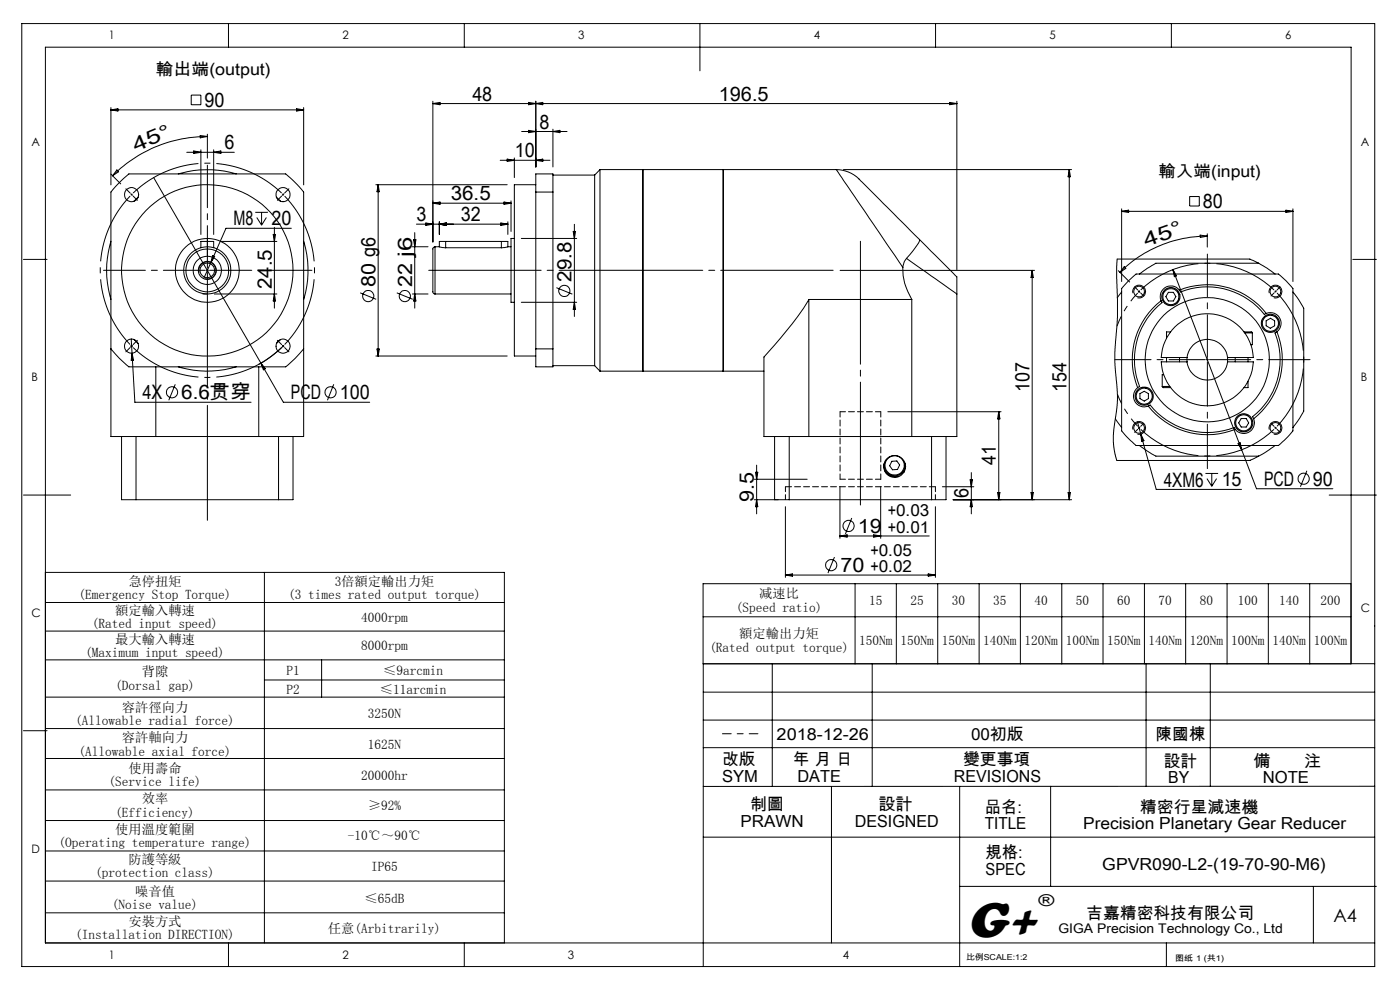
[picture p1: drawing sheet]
<svg xmlns="http://www.w3.org/2000/svg" width="297mm" height="210mm" viewBox="0 0 297 210" stroke-linecap="round" stroke-linejoin="round" font-family="sans-serif">
<g fill="none" stroke="#000" stroke-width=".21">
<path d="M4.6 5h287v200h-287zM48.5 5v5M98.5 5v5M148.5 5v10M198.5 5v5M248.5 5v5M23.5 36.9l2.1 2.1M23.5 22.8v16.4M23.5 23.3h40.9M23.5 23.3l1.5-.2v.5zM24.8 36l.4 .4-1.3 .9zM32.6 37.7l22.8 39.3"/>
<path d="M37.8 36.9a21.9 21.9 0 0 1 12.3 0M39.6 32.3h10.1M40.6 20.2h2v2h-2zM41.1 32l1.5 .3-1.5 .3zM42.5 28.7l1.5 .3-1.5 .2zM42.6 31.8v17.9M44 29a28.4 28.4 0 0 0-20.1 8.3M44 28.5v5M45.3 31.8v17.9M45.3 32.3l1.5-.3v.6zM62.9 23.1l1.5 .2-1.5 .3zM64.4 22.8v16.4"/>
<path d="M79.7 39.2h27.9M80.2 39.2v36.3M80.2 39.2l.3 1.5h-.5zM91.8 21.5v29.8M91.8 22h111.2M91.8 22l1.5-.3v.5zM106.1 34h10.6M107.6 33.8l1.5 .2-1.5 .2zM109.1 33.5v4.2M110.7 27.9h9.6M112.1 21.7l1.6 .3-1.6 .2zM112.1 27.6l1.6 .3-1.6 .2z"/>
<path d="M113.7 39.2h-4.6v36.3h4.6M113.7 21.5v13.9M113.7 34l1.4-.2v.4zM113.7 22l1.4-.3v.5zM117.3 37.1h8.9M117.3 27.4v8M117.3 27.9l1.5-.3v.5zM126.2 37.1v40.5M127.3 36v42.7M127.3 36h50.1l14.1 20.7M127.3 36l-1.1 1.1M136.4 36v42.7"/>
<path d="M153.4 36v42.7zM177.4 36a8.3 8.3 0 0 1 6.1 3.3l11.6 11.5M178.9 36h48.4M201.5 21.7l1.5 .3-1.5 .2zM203 21.5v35.7M226.8 36v70M226.8 36l.3 1.5h-.5zM5 55h5M23.5 51.2a21.2 21.2 0 0 0 0 12.3M29.3 41.8l-.9 .9M42.2 57.8a1.81 1.81 0 0 1 1.7-2.2 1.81 1.81 0 0 1 1.9 2 1.81 1.81 0 0 1-2.3 1.5M42.6 52.6v-1.4h2.7v1.4"/>
<path d="M44.7 55.7l-1.4 3.3M45.1 54.2l.4 .2-.8 1.3zM46.8 51.2h11.9M54.2 45h2.6M54.5 46.1l1 1.7M55.5 45v2.8M56.5 46.1l-1 1.7M58 49.7h.5l-.3 1.5zM58.2 48.2v17.2M58.6 41.8l.9 .9M61.8 48.4h-13.9l-3.2 7.3M64.4 51.2a21 21 0 0 1 0 12.3"/>
<path d="M87.5 52.3h3.3M87.7 50.9h.5l-.2 1.4zM88 49.3v16.1M88.3 47.5h19.4M90.3 47.3l1.5 .2-1.5 .3zM91.8 43.1l1.5-.2v.4zM91.8 43.1h16.6M92.3 52.3l-.5 .4v4.1a22.7 22.7 0 0 0 .2 5.4l.3 .2M92.3 52.3v10.1M92.3 52.3h.9M93.2 52.3l1.3 .3M93.2 47.1v2.6"/>
<path d="M93.2 47.5l1.5-.2v.5zM94.5 51.2h-1.3v1.1M94.5 51.2h11.9M94.5 52.6h11.9M94.5 51.2v1.4M106.3 47.3l1.4 .2-1.4 .3zM106.4 51.2h1.3v1.1M106.4 51.2v1.4M106.9 42.9l1.5 .2-1.5 .2zM107.7 52.3l-1.3 .3M107.7 52.3h.7M107.7 47.1v2.6"/>
<path d="M108.4 42.6v6.5M109.1 50.6h-.7v13.5h.7M110.6 50.6h11.7M113.7 40.7v-3.8h3.6v3.8M113.7 40.7v33.3M113.7 40.7h3.6M117.3 40.7v33.3M121.6 49.1h.5l-.3 1.5zM121.8 47.6v19.5M178.2 57.4h41.3M191.5 56.7a12 12 0 0 0 1.9 6.8M192.3 54.8l-.5 .7-.3 1.2"/>
<path d="M192.3 54.8l10.7 7.6M195.1 50.8a1.29 1.29 0 0 1-.5 1.2l-2.3 2.8M195.1 50.8l7.2 7.2a1.83 1.83 0 0 1 .7 2.1v2.3M219 57.4v48.6M219 57.4l.2 1.5h-.5zM237.2 57.4l2.4 2.4M237.9 44.3v15.4M237.9 44.8h36.4M237.9 44.8l1.5-.2v.5zM238.5 56.5l.3 .4-1.2 .9zM239.4 59.6l1.6-1.5h30.2l1.6 1.5 1.5 1.6v30.2l-1.8 2-1.3 1.1h-30.2l-2-1.9-1.1-1.2v-30.2zM248.8 57.2l14.6 38.2"/>
<path d="M248.8 57.2l.8 1.3-.5 .2zM252.4 41.7h2v2h-2zM254.6 49.9l1.5 .2-1.5 .3zM256.1 50.1a26.3 26.3 0 0 0-18.5 7.7M256.1 49.6v2.8M267 55.8l3.5 2.3M267 55.8h-21.8l-3.5 2.3M267 55.8l-1.9-.8h-28.1l-.1 4.2 .2 8.2-.6 6.5v3.1l.5 5.4 .1 2.6-.9 7.2 .1 2.8 .6 2.7h28.2l1.9-.9M272.8 44.6l1.5 .2-1.5 .3zM274.3 44.3v15.4M287 55h5M23.5 74l1.8 2 2 1.8h33.3l2-1.8 1.8-2"/>
<path d="M27.7 73.3l.2 .1M27.8 71.9l.8 13.4h24.7M27.9 73.4l.2 .2M27.9 73.4l-.2 .2M28 74.9l.3 1.5h-.5zM28.1 73.3l-.2 .1M28.4 72l.9 .9M33.1 77.8v14.8M37.8 77.8a21.1 21.1 0 0 0 12.3 0M43 62.4h1M45.5 62.4h13.2M54.9 77.8v14.8"/>
<path d="M55.4 77l4.7 8.3h18.3M55.4 77l.9 1.2-.4 .2zM58.2 62.4l.3 1.4h-.5zM59.5 72l-.9 .9M60.2 73.3a23.3 23.3 0 0 1-5.3 4M76.4 62.1l3.4 1.4M79.7 75.5h27.9M80 74h.5l-.3 1.5zM84.2 62.1l3.4 1.4M87.5 62.4h3.3M88 62.4l.2 1.4h-.5zM92.3 62.4h16.1"/>
<path d="M110.6 64.1h11.7M113.7 74v3.8h3.6v-3.8M113.7 74h3.6M117.3 77.6h8.9M118 61l3.4 1.4M121.8 64.1l.3 1.5h-.5zM126.2 77.6l1.1 1.1M127.3 78.7h34.8M171.6 63.5a86.2 86.2 0 0 1-9.5 12.2v16.9h2.2M171.6 63.5h21.8M171.6 63.5v29.1M193.4 63.5v29.1"/>
<path d="M203 62.4v30.2h-2.3M237.9 61.9l-.9 1.2M240.3 62.2a1.36 1.36 0 0 1 1.3-1.7 1.36 1.36 0 0 1 1.4 1.5 1.36 1.36 0 0 1-1.7 1.2M241.5 61.7l.2 .1M241.7 61.8l-.2 .2M241.7 61.8l.1 .2M241.8 61.7l-.1 .1M246.3 63.8a15.9 15.9 0 0 0-5 18.4M246.3 63.8l.2 .4a15.6 15.6 0 0 0-4.8 17.8l-.4 .2M246.9 79.5h-.3v2.5M247.5 75.8v1M247.9 62h1l.5 .9-.5 .9h-1l-.6-.9z"/>
<path d="M248.3 70.4h-.8v1.3M250.2 61.6a2.26 2.26 0 0 0-3-.7 2.26 2.26 0 0 0-.9 2.9M250.2 61.6a16 16 0 0 1 18.4 4.9M250.2 61.6l.2 .3a15.8 15.8 0 0 1 17.9 4.8l.3-.2M250.2 75.8v1M251.8 76.8a4.3 4.3 0 0 0 4.3 3.8 4.3 4.3 0 0 0 4.3-3.8M251.8 76.8h-5.5a9.8 9.8 0 0 0 9.8 9.3 9.8 9.8 0 0 0 9.8-9.3h-5.5M251.8 75.8h-5.5a9.8 9.8 0 0 1 9.8-9.3 9.8 9.8 0 0 1 9.8 9.3h-5.5M251.8 75.8a4.3 4.3 0 0 1 4.3-3.8 4.3 4.3 0 0 1 4.3 3.8M251.8 75.8v1M260.4 75.8v1M262 75.8v1"/>
<path d="M263.9 70.4h1.6l.2 .2M264.1 70.6h1.6M264.8 75.8v1M265.7 70.6v2.5h-.3M268.6 68l.9-.5 .9 .5v1.1l-.9 .5-.9-.5zM268.6 66.5a2.26 2.26 0 0 1 2.9 .9 2.26 2.26 0 0 1-.6 3M269.3 62.2a1.36 1.36 0 0 1 1.2-1.7 1.36 1.36 0 0 1 1.4 1.5 1.36 1.36 0 0 1-1.7 1.2M270.9 70.4a16 16 0 0 1-4.9 18.4M270.9 70.4l-.4 .2a15.8 15.8 0 0 1-4.8 17.9l.3 .3M274.3 61.9l1.2 1.7 1.1 1.8v21.8l-.8 1.4-1.5 2.1M25.8 92.6h-2.3v-51.9l1.4-1.5 2.4-2.3h33.3l2.5 2.3 1.3 1.5v51.9h-2.2M25.8 92.6v13.4h3.1"/>
<path d="M25.8 92.6h3.1M28.9 92.6h4.2M28.9 92.6v13.4M33.1 92.6h21.8M37.2 81.5l-1.4 3.4M54.9 92.6h4.2M59.1 92.6h3.1M59.1 92.6v13.4M62.2 92.6v13.4h-3.1M70.8 81.5l-1.3 3.4M160.5 98.7v10.3M164.3 92.6h3.1"/>
<path d="M164.3 92.6v13.4h3.1M167.4 92.6h4.2M167.4 92.6v13.4M171.6 92.6h21.8M187.5 98.4a2.28 2.28 0 0 0 2.3 2.6 2.28 2.28 0 0 0 2.3-2.6M187.7 99.8a2.74 2.74 0 0 0 2.9 1.3M188.3 87.3h24.1M189.2 97.9l1.1-.1 .6 .8-.5 1-1.1 .1-.6-.9zM191.8 99.9v.3M193.4 92.6h4.2M197.6 92.6h3.1M197.6 92.6v13.4"/>
<path d="M200.7 92.6v13.4h-3.1M211.9 87.3v18.7M211.9 87.3l.2 1.6h-.5zM236.6 88.8l1.3 1.9M240.3 91.1a1.36 1.36 0 0 1 1.3-1.7 1.36 1.36 0 0 1 1.4 1.5 1.36 1.36 0 0 1-1.7 1.2M241.3 89.5l.7 2.6M241.3 82.2a2.28 2.28 0 0 0-.5 3 2.28 2.28 0 0 0 2.8 .9M241.7 94.5l3.5 2.3h21.8M241.8 83.5l.9-.5 .9 .5v1.1l-.9 .5-.9-.5zM242 92.1l3.3 11.7h18.1M242 92.1l.7 1.4-.5 .1zM243.6 86.1a16 16 0 0 0 18.4 5"/>
<path d="M243.6 86.1l.3-.1a15.9 15.9 0 0 0 17.9 4.7l.2 .4M246.6 82l.2 .2h1.5M246.6 82h1.6M262.6 94.1l.5-.2 .3 1.5zM263.3 88.8h1.1l.5 .9-.5 .9h-1.1l-.5-.9zM263.4 95.4l3.2 8.3h16.2M264.8 80.9v1.3h-.9M266 88.8a2.28 2.28 0 0 1-1 2.8 2.28 2.28 0 0 1-3-.5M269.3 91.1a1.36 1.36 0 0 1 1.2-1.7 1.36 1.36 0 0 1 1.4 1.5 1.36 1.36 0 0 1-1.7 1.2M270.5 94.5l-3.5 2.3M277.2 99.9l-1.3 3.3M5 105h10"/>
<path d="M28.9 106h30.2M160 106h5.1M160 101.7h11.2M160.3 100.2h.5l-.3 1.5zM160.5 106l.3 1.5h-.5zM166.6 107.5v15M167.4 106h30.2M177 118.2l-1.4 3.4M178.2 103.2v11M178.2 113.7h18.9M178.2 113.7l1.5-.3v.5zM180.7 109.9l-1.3 3.4"/>
<path d="M185.3 113.4l1.5 .3-1.5 .2zM186.8 103.2v11M198.4 107.5v15M199.9 103.2h6.7M205.8 101.8h.5l-.2 1.4zM206.1 106l.2 1.5h-.5zM206.1 100.3v8.7M211.6 104.5h.5l-.2 1.5zM218.7 104.5h.5l-.2 1.5zM226.6 104.5h.5l-.3 1.5zM227.3 106h-25.1M255.7 100.4h2.7"/>
<path d="M256 101.5l1.1 1.6M257.1 100.4v2.7M258.1 101.5l-1 1.6M282 105h10M9.6 121.4h97.4v78.6M9.6 127.8h97.4M9.6 133.9h97.4M9.6 140h97.4M56.1 121.4v78.6M68.2 140v7.9M149.2 130.8h137.4M166.6 122h31.8"/>
<path d="M166.6 122l1.5-.3v.5zM181.4 123.8v17M190.1 123.8v17M196.9 121.7l1.5 .3-1.5 .2zM198.9 123.8v17M207.7 123.8v17M216.5 123.8v17M225.2 123.8v17M234 123.8v17M242.8 123.8v17M251.5 123.8v17M260.3 123.8v17"/>
<path d="M269.1 123.8v17M277.8 123.8v17M5 155h5M9.6 147.9h97.4M9.6 154.5h97.4M56.1 144.2h50.9M149.2 152.7h142.4M149.2 146.8h142.4M149.2 140.8v64.2M149.2 158.6h142.4M163.8 140.8v26M185 140.8v26"/>
<path d="M243.1 140.8v26M256.8 140.8v26M286.6 140.8v-130.8h-277v190h282M291.6 140.8h-142.4v-17h137.4v17M9.6 160.9h97.4M9.6 167.6h97.4M9.6 174.1h97.4M149.2 177.6h142.4M176.4 166.8v33.2M203.6 166.8v38.2M222.9 166.8v21.2M291.6 166.8h-142.4"/>
<path d="M9.6 180.5h97.4M9.6 186.9h97.4M9.6 193.6h97.4M203.6 188h88.4M278.6 188v12M48.5 200v5M98.5 200v5M247.4 200v5"/>
<circle cx="27.9" cy="41.3" r="1.51"/>
<circle cx="44" cy="57.4" r="5"/>
<circle cx="44" cy="57.4" r="4.5"/>
<circle cx="44" cy="57.4" r="1.54"/>
<circle cx="44" cy="57.4" r="18.2"/>
<circle cx="44" cy="57.4" r="1.91"/>
<circle cx="44" cy="57.3" r="3"/>
<circle cx="44" cy="57.4" r="6.8"/>
<circle cx="60" cy="41.3" r="1.51"/>
<circle cx="27.9" cy="73.4" r="1.51"/>
<circle cx="60" cy="73.4" r="1.48"/>
<circle cx="78.1" cy="62.8" r="1.18"/>
<circle cx="85.9" cy="62.8" r="1.18"/>
<circle cx="119.7" cy="61.7" r="1.18"/>
<circle cx="241.6" cy="61.8" r="1.14"/>
<circle cx="248.4" cy="62.9" r="1.7"/>
<circle cx="248.4" cy="62.9" r="1.94"/>
<circle cx="256.1" cy="76.3" r="13.2"/>
<circle cx="269.5" cy="68.6" r="1.71"/>
<circle cx="269.5" cy="68.6" r="1.93"/>
<circle cx="270.6" cy="61.8" r="1.14"/>
<circle cx="36.5" cy="83.2" r="1.18"/>
<circle cx="70.1" cy="83.2" r="1.19"/>
<circle cx="189.8" cy="98.7" r="2.04"/>
<circle cx="189.8" cy="98.9" r="2.33"/>
<circle cx="241.6" cy="90.8" r="1.14"/>
<circle cx="242.7" cy="84" r="1.93"/>
<circle cx="242.7" cy="84" r="1.7"/>
<circle cx="263.8" cy="89.7" r="1.7"/>
<circle cx="263.8" cy="89.7" r="1.94"/>
<circle cx="270.6" cy="90.8" r="1.14"/>
<circle cx="176.3" cy="119.9" r="1.18"/>
<circle cx="180" cy="111.6" r="1.19"/>
<circle cx="276.6" cy="101.6" r="1.18"/>
</g>
<path d="M27.9 41.3l-.1 .1M27.9 41.3l.2-.2M60.1 41.3l-.2-.2M60.1 41.3l.1 .1M60.1 73.4l.1-.2M60.1 73.4l-.2 .2M270.6 61.8l-.2-.1M270.6 61.8l.2 .2M241.7 90.8l.1 .1M241.7 90.8l-.2-.2M270.6 90.8l.2-.2M270.6 90.8l-.2 .1" fill="none" stroke="#000" stroke-width=".21" stroke-dasharray="30.5 1.3 1.3 1.3" stroke-linecap="butt"/>
<path d="M270.3 61.5a20.5 20.5 0 0 0-28.3 0M242 91.1a20.5 20.5 0 0 0 28.3 0M270.9 90.4a20.5 20.5 0 0 0 0-28.2" fill="none" stroke="#000" stroke-width=".21" stroke-dasharray="30.5 1.3 1.3 1.3" stroke-dashoffset="16.8" stroke-linecap="butt"/>
<path d="M241.4 62.2a20.3 20.3 0 0 0-4.4 7" fill="none" stroke="#000" stroke-width=".21" stroke-dasharray="30.5 1.3 1.3 1.3" stroke-dashoffset="28.2" stroke-linecap="butt"/>
<path d="M237.1 83.7a20.2 20.2 0 0 0 4.3 6.7" fill="none" stroke="#000" stroke-width=".21" stroke-dasharray="30.5 1.3 1.3 1.3" stroke-dashoffset="28.4" stroke-linecap="butt"/>
<path d="M27.6 41.6a22.7 22.7 0 0 0 0 31.5M59.7 40.9a22.7 22.7 0 0 0-31.5 0M28.2 73.7a22.7 22.7 0 0 0 31.5 0M60.4 73.1a22.7 22.7 0 0 0 0-31.5" fill="none" stroke="#000" stroke-width=".21" stroke-dasharray="30.5 1.3 1.3 1.3" stroke-dashoffset="15" stroke-linecap="butt"/>
<path d="M90.9 57.3h85.8" fill="none" stroke="#000" stroke-width=".21" stroke-dasharray="30.5 1.3 1.3 1.3" stroke-dashoffset="6.6"/>
<path d="M182.5 107.1v-55.9" fill="none" stroke="#000" stroke-width=".21" stroke-dasharray="30.5 1.3 1.3 1.3" stroke-dashoffset="4.4"/>
<g fill="none" stroke="#000" stroke-width=".21" stroke-dasharray="30.5 1.3 1.3 1.3">
<path d="M27.6 40.9l-.9-.9M27.9 41.3l-.1-.2M27.9 41.3l.2 .1M28.2 41.6l.9 .9M44 50.7v3.7M44 57.3v-.2M44 57.3h-.2M44 57.3v.3M44 57.3h.2M59.7 41.6l-.9 .9M60.1 41.3l.1-.2M60.1 41.3l-.2 .1"/>
<path d="M60.4 40.9l.9-.9M27.6 73.7l-.9 .9M28.2 73.1l.9-.9M59.7 73.1l-.9-.9M60.1 73.4l.1 .2M60.1 73.4l-.2-.2M60.4 73.7l.9 .9M241.4 61.5l-.7-.6M242 62.1l.6 .7M256.1 76.3v-.2M256.1 76.3h-.2M256.1 76.3v.2"/>
<path d="M256.1 76.3h.3M270.3 62.1l-.7 .7M270.6 61.8l.2-.1M270.6 61.8l-.2 .2M270.9 61.5l.7-.6M241.4 91.1l-.7 .6M241.7 90.8l-.2 .1M241.7 90.8l.1-.2M242 90.4l.6-.6M270.3 90.4l-.7-.6M270.6 90.8l.2 .1M270.6 90.8l-.2-.2"/>
<path d="M270.9 91.1l.7 .6"/>
</g>
<path d="M153.3 155.6h7.5" fill="none" stroke="#000" stroke-width=".21" stroke-dasharray="30.5 1.3 1.3 1.3" stroke-dashoffset="28.6"/>
<path d="M166.6 103.2v2.8M198.4 106v-2.8" fill="none" stroke="#000" stroke-width=".21" stroke-dasharray="1.3 .6" stroke-dashoffset=".2"/>
<path d="M178.2 87.3h8.7M178.2 87.3v14.4M178.2 101.7h8.7M186.9 101.7v-14.4" fill="none" stroke="#000" stroke-width=".21" stroke-dasharray="1.3 .6" stroke-dashoffset=".1"/>
<path d="M166.6 103.2h31.8" fill="none" stroke="#000" stroke-width=".21" stroke-dasharray="1.3 .6"/>
<path d="M256.1 75.8v-21.9" fill="none" stroke="#000" stroke-width=".21" stroke-dasharray="30.5 1.3 1.3 1.3" stroke-dashoffset="21.4"/>
<path d="M255.7 76.3h-19.2" fill="none" stroke="#000" stroke-width=".21" stroke-dasharray="30.5 1.3 1.3 1.3" stroke-dashoffset="22.8"/>
<path d="M256.1 76.7v22.7" fill="none" stroke="#000" stroke-width=".21" stroke-dasharray="30.5 1.3 1.3 1.3" stroke-dashoffset="21.1"/>
<path d="M256.6 76.3h21.3" fill="none" stroke="#000" stroke-width=".21" stroke-dasharray="30.5 1.3 1.3 1.3" stroke-dashoffset="21.7"/>
<path d="M44 56.9v-21.9M44.4 57.3h21.8" fill="none" stroke="#000" stroke-width=".21" stroke-dasharray="30.5 1.3 1.3 1.3" stroke-dashoffset="21.5"/>
<path d="M43.5 57.3h-21.5" fill="none" stroke="#000" stroke-width=".21" stroke-dasharray="30.5 1.3 1.3 1.3" stroke-dashoffset="21.6"/>
<path d="M44 57.8v52.6" fill="none" stroke="#000" stroke-width=".21" stroke-dasharray="30.5 1.3 1.3 1.3" stroke-dashoffset="6.1"/>
<text font-size="11" x="205.1" y="198.7">G+</text>
<g font-size="4.2">
<text x="43.4" y="22.7">90</text>
<text x="100.2" y="21.4">48</text>
<text x="152.5" y="21.4">196.5</text>
<text x="114.5" y="27.3">8</text>
<text x="28.8" y="32.3" transform="rotate(-23 28.8 32.3)">4 5 °</text>
<text x="47.6" y="31.7">6</text>
<text x="109.2" y="33.4">10</text>
<text x="49.5" y="47.8">M8</text>
<text x="57.6" y="47.8">20</text>
<text x="88.4" y="46.9">3</text>
<text x="95.6" y="42.5">36.5</text>
<text x="97.8" y="46.9">32</text>
<text x="255.2" y="44.2">80</text>
<text x="243.2" y="52.4" transform="rotate(-20 243.2 52.4)">4 5 °</text>
<text x="121.3" y="59.7" transform="rotate(-90 121.3 59.7)">29.8</text>
<text x="57.6" y="61.4" transform="rotate(-90 57.6 61.4)">24.5</text>
<text x="79.7" y="60.8" transform="rotate(-90 79.7 60.8)">80 g6</text>
<text x="87.4" y="60.8" transform="rotate(-90 87.4 60.8)">22 j6</text>
<text x="218.4" y="83" transform="rotate(-90 218.4 83)">107</text>
<text x="226.2" y="83" transform="rotate(-90 226.2 83)">154</text>
<text x="30.2" y="84.7">4X</text>
<text x="38.5" y="84.7">6.6贯穿</text>
<text x="61.7" y="84.7">PCD</text>
<text x="72.1" y="84.7">100</text>
<text x="211.3" y="98.6" transform="rotate(-90 211.3 98.6)">41</text>
<text x="159.9" y="106.4" transform="rotate(-90 159.9 106.4)">9.5</text>
<text x="205.5" y="105.7" transform="rotate(-90 205.5 105.7)">6</text>
<text x="246.9" y="103.2">4XM6</text>
<text x="259.2" y="103.2">15</text>
<text x="268.2" y="103.1">PCD</text>
<text x="278.5" y="103.1">90</text>
<text x="182" y="113.1">19</text>
<text x="178.3" y="121.4">70</text>
</g>
<text font-size="3.9" x="282.9" y="195.5">A4</text>
<g font-size="3.5">
<text x="33" y="15.9">輸出端(output)</text>
<text x="245.7" y="37.5">輸入端(input)</text>
<text x="188.3" y="109.5">+0.03</text>
<text x="188.3" y="113.1">+0.01</text>
<text x="184.7" y="117.9">+0.05</text>
<text x="184.7" y="121.4">+0.02</text>
<text x="164.8" y="157">2018-12-26</text>
<text x="206" y="157">00初版</text>
<text x="245.2" y="157">陳國棟</text>
<text x="153.2" y="162.3">改版</text>
<text x="153.2" y="165.8">SYM</text>
<text x="168.2" y="162.3">年 月 日</text>
<text x="169.2" y="165.8">DATE</text>
<text x="202.4" y="165.8">REVISIONS</text>
<text x="204.3" y="162.3">變更事項</text>
<text x="246.9" y="162.6">設計</text>
<text x="247.9" y="166.1">BY</text>
<text x="265.9" y="162.6">備</text>
<text x="267.9" y="166.1">NOTE</text>
<text x="276.6" y="162.6">注</text>
<text x="159.1" y="171.9">制圖</text>
<text x="186.4" y="171.9">設計</text>
<text x="208.9" y="172.4">品名:</text>
<text x="241.8" y="172.4">精密行星減速機</text>
<text x="157.1" y="175.4">PRAWN</text>
<text x="181.3" y="175.4">DESIGNED</text>
<text x="208.9" y="175.9">TITLE</text>
<text x="229.8" y="175.9">Precision Planetary Gear Reducer</text>
<text x="209.1" y="182.1">規格:</text>
<text x="209.1" y="185.6">SPEC</text>
<text x="233.8" y="184.6">GPVR090-L2-(19-70-90-M6)</text>
<text x="220.3" y="192.2">®</text>
<text x="230.5" y="194.8">吉嘉精密科技有限公司</text>
</g>
<g font-size="2.8">
<text x="27.3" y="124.2">急停扭矩</text>
<text x="71" y="124.2">3倍額定輸出力矩</text>
<text x="16.7" y="127">(Emergency Stop Torque)</text>
<text x="24.4" y="130.4">額定輸入轉速</text>
<text x="61.1" y="127">(3 times rated output torque)</text>
<text x="76.6" y="131.8">4000rpm</text>
<text x="156.1" y="129.7">(Speed ratio)</text>
<text x="161" y="126.9">减速比</text>
<text x="184.4" y="128.3">15</text>
<text x="193.1" y="128.3">25</text>
<text x="201.9" y="128.3">30</text>
<text x="210.7" y="128.3">35</text>
<text x="219.4" y="128.3">40</text>
<text x="228.2" y="128.3">50</text>
<text x="237" y="128.3">60</text>
<text x="245.8" y="128.3">70</text>
<text x="254.5" y="128.3">80</text>
<text x="262.6" y="128.3">100</text>
<text x="271.4" y="128.3">140</text>
<text x="280.1" y="128.3">200</text>
<text x="19.5" y="133.3">(Rated input speed)</text>
<text x="24.4" y="136.5">最大輸入轉速</text>
<text x="76.6" y="137.9">8000rpm</text>
<text x="156.8" y="135.4">額定輸出力矩</text>
<text x="182.3" y="136.8">150Nm</text>
<text x="191" y="136.8">150Nm</text>
<text x="199.8" y="136.8">150Nm</text>
<text x="208.6" y="136.8">140Nm</text>
<text x="217.3" y="136.8">120Nm</text>
<text x="226.1" y="136.8">100Nm</text>
<text x="234.9" y="136.8">150Nm</text>
<text x="243.7" y="136.8">140Nm</text>
<text x="252.4" y="136.8">120Nm</text>
<text x="261.2" y="136.8">100Nm</text>
<text x="270" y="136.8">140Nm</text>
<text x="278.7" y="136.8">100Nm</text>
<text x="18.1" y="139.3">(Maximum input speed)</text>
<text x="30.1" y="143.5">背隙</text>
<text x="60.8" y="143.1">P1</text>
<text x="81.3" y="143.1">≤9arcmin</text>
<text x="150.5" y="138.2">(Rated output torque)</text>
<text x="24.4" y="146.3">(Dorsal gap)</text>
<text x="60.8" y="147.2">P2</text>
<text x="80.6" y="147.2">≤11arcmin</text>
<text x="16" y="153.8">(Allowable radial force)</text>
<text x="25.8" y="151">容許徑向力</text>
<text x="78.1" y="152.4">3250N</text>
<text x="16.7" y="160.3">(Allowable axial force)</text>
<text x="25.8" y="157.5">容許軸向力</text>
<text x="78.1" y="158.9">1625N</text>
<text x="23" y="166.8">(Service life)</text>
<text x="27.3" y="164">使用壽命</text>
<text x="76.6" y="165.4">20000hr</text>
<text x="24.4" y="173.2">(Efficiency)</text>
<text x="30.1" y="170.4">效率</text>
<text x="78" y="171.8">≥92%</text>
<text x="12.4" y="179.7">(Operating temperature range)</text>
<text x="24.4" y="176.9">使用溫度範圍</text>
<text x="73.8" y="178.3">-10℃～90℃</text>
<text x="27.2" y="183.3">防護等級</text>
<text x="78.7" y="184.7">IP65</text>
<text x="20.2" y="186.1">(protection class)</text>
<text x="28.7" y="190">噪音值</text>
<text x="77.3" y="191.4">≤65dB</text>
<text x="23.7" y="192.9">(Noise value)</text>
<text x="27.2" y="196.4">安裝方式</text>
<text x="69.6" y="197.8">任意(Arbitrarily)</text>
<text x="224.5" y="197.8">GIGA Precision Technology Co., Ltd</text>
<text x="16" y="199.2">(Installation DIRECTION)</text>
</g>
<g font-size="2.5">
<text x="23.1" y="8.4">1</text>
<text x="72.7" y="8.4">2</text>
<text x="122.7" y="8.4">3</text>
<text x="172.7" y="8.4">4</text>
<text x="222.7" y="8.4">5</text>
<text x="272.7" y="8.4">6</text>
<text x="6.7" y="30.9">A</text>
<text x="288.7" y="30.9">A</text>
<text x="6.7" y="80.9">B</text>
<text x="288.7" y="80.9">B</text>
<text x="6.7" y="130.9">C</text>
<text x="288.7" y="129.9">C</text>
<text x="6.7" y="180.9">D</text>
<text x="23.1" y="203.4">1</text>
<text x="72.7" y="203.4">2</text>
<text x="120.5" y="203.4">3</text>
<text x="178.8" y="203.4">4</text>
</g>
<g font-size="1.7">
<text x="204.9" y="203.7">比例SCALE:1:2</text>
<text x="249.3" y="203.8">图纸 1 (共1)</text>
</g>
</svg>
